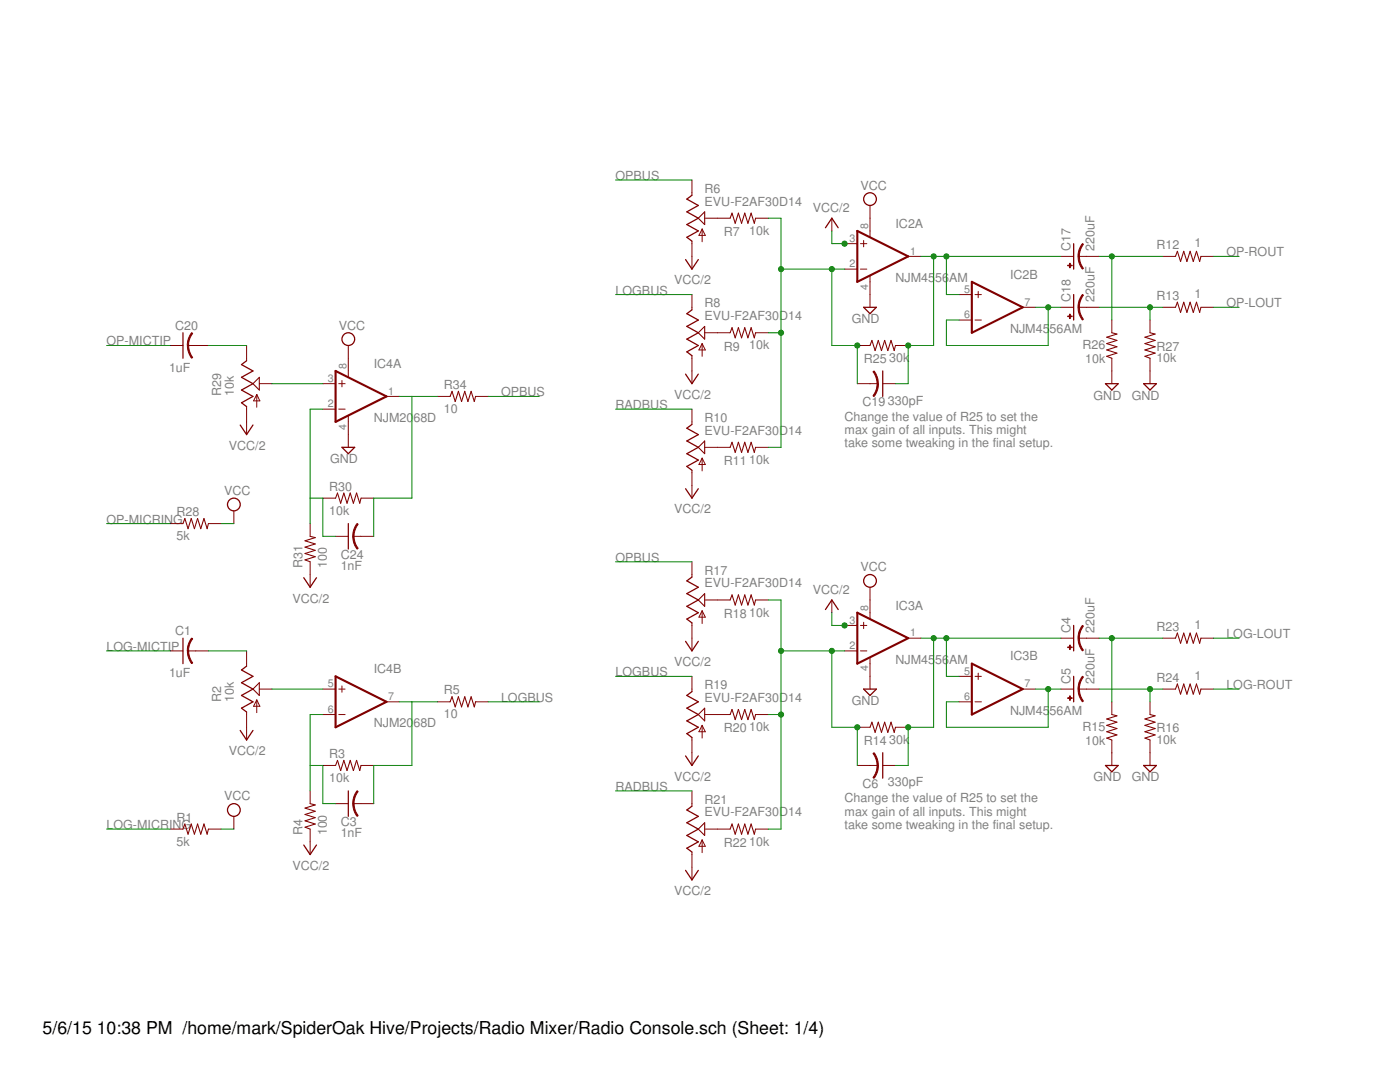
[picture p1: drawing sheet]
<svg xmlns="http://www.w3.org/2000/svg" width="279mm" height="216mm" viewBox="0 0 279 216" stroke-linecap="round" stroke-linejoin="round" font-family="sans-serif">
<g fill="none" stroke="#800000" stroke-width=".2">
<path d="M138.1 35.9v3.1M138.1 48.1v5.6M138.1 58.8v3M140.1 45.7v2.5M140.1 45.7l.7 1.3h-1.3zM140.6 43.5h5.1M150.8 43.5h2.5M166 43.5v2.6M168.6 48.6h2.5M168.6 53.7h2.5M171.7 48.6h1.3M171.7 53.7h1.3"/>
<path d="M172.4 48v1.3M173.6 41v6.3M173.6 55.1v6.2M181.3 51.2h2.5M191.4 58.8h2.6M194.6 58.8h1.3M195.2 58.1v1.3M211.7 51.2h2.6M215.3 51.2h4.1M232.1 51.2h2.5M239.7 51.2h2.5M34 68.9h2.5"/>
<path d="M37.5 68.9h4.1M49.2 68.9v3.1M51.2 78.7v2.6M51.2 78.7l.7 1.3h-1.3zM51.8 76.6h2.5M64.4 76.6h2.6M67.6 76.6h1.3M68.2 75.9v1.3M69.5 68.9v6.3M77.1 79.1h2.6M87.3 79.1h2.5M94.9 79.1h2.6"/>
<path d="M138.1 71v5.6M140.1 68.6v2.5M140.1 68.6l.7 1.2h-1.3zM140.6 66.4h5.1M150.8 66.4h2.5M171.1 68.9h2.5M171.1 76.6h4.1M176.2 76.6h2.5M178.7 68.9h2.6M191.4 63.9h2.6M194.6 63.9h1.3M204.1 61.3h2.6"/>
<path d="M211.7 61.3h2.6M215.3 61.3h4.1M221.9 63.9v2.5M221.9 71.5v5.1M229.5 63.9v2.5M229.5 71.5v5.1M232.1 61.3h2.5M239.7 61.3h2.5M49.2 81.1v5.6M64.4 81.6h2.6M64.4 99.4h2.6M67.6 81.6h1.3"/>
<path d="M69.5 83v6.3M72.1 99.4h2.5M138.1 81.6v3.1M138.1 93.8v5.6M140.1 91.4v2.6M140.1 91.4l.7 1.3h-1.3zM140.6 89.3h5.1M150.8 89.3h2.5M34 104.5h2.5M41.6 104.5h2.5M46.7 101.9v2.6M61.9 104.5v2.5"/>
<path d="M61.9 112.1v5.1M67 107h2.5M70.5 107h4.1M138.1 112.1v3M140.6 119.7h5.1M150.8 119.7h2.5M166 119.7v2.6M173.6 117.2v6.3M34 129.9h2.5M37.5 129.9h4.1M49.2 129.9v3M51.2 139.7v2.5"/>
<path d="M51.2 139.7l.7 1.2h-1.3zM51.8 137.5h2.5M64.4 137.5h2.6M67.6 137.5h1.3M68.2 136.9v1.2M138.1 124.3v5.6M138.1 135v3M140.1 121.9v2.5M140.1 121.9l.7 1.2h-1.3zM168.6 129.9h2.5M168.6 124.8h2.5M171.7 129.9h1.3"/>
<path d="M171.7 124.8h1.3M172.4 124.2v1.2M173.6 131.3v6.2M181.3 127.3h2.5M191.4 135h2.6M194.6 135h1.3M195.2 134.3v1.3M204.1 137.5h2.6M211.7 137.5h2.6M211.7 127.3h2.6M215.3 137.5h4.1M215.3 127.3h4.1"/>
<path d="M232.1 137.5h2.5M232.1 127.3h2.5M239.7 137.5h2.5M239.7 127.3h2.5M49.2 142.1v5.6M61.9 157.8v2.6M64.4 142.6h2.6M64.4 152.7h2.6M67.6 142.6h1.3M72.1 152.7h2.5M77.1 140h2.6M87.3 140h2.5"/>
<path d="M94.9 140h2.6M138.1 147.2v5.5M138.1 157.8v3.1M140.1 144.7v2.6M140.1 144.7l.7 1.3h-1.3zM140.6 142.6h5.1M150.8 142.6h2.5M171.1 152.7h4.1M171.1 145.1h2.5M176.2 152.7h2.5M178.7 145.1h2.6M191.4 140h2.6"/>
<path d="M194.6 140h1.3M221.9 140v2.6M221.9 147.7v5M229.5 140v2.6M229.5 147.7v5M34 165.4h2.5M41.6 165.4h2.5M46.7 162.9v2.5M61.9 165.4v5.1M67 160.4h2.5M70.5 160.4h4.1M138.1 170v5.6"/>
<path d="M140.1 167.6v2.5M140.1 167.6l.7 1.3h-1.3zM140.6 165.4h5.1M150.8 165.4h2.5"/>
</g>
<path d="M171.1 46.1l10.2 5.1-10.2 5zM194 56.2l10.1 5.1-10.1 5.1zM67 74l10.1 5.1-10.1 5.1zM67 135l10.1 5-10.1 5.1zM171.1 122.3l10.2 5-10.2 5.1zM194 132.4l10.1 5.1-10.1 5.1z" fill="none" stroke="#800000" stroke-width=".42"/>
<g fill="none" stroke="#800000" stroke-width=".25">
<path d="M138.1 39l-1 .7 2.3 1.3-2.3 1.3 2.3 1.2-2.3 1.3 2.3 1.3-2.3 1.2 1 .8M136.8 51.8l1.3 1.9 1.3-1.9M164.7 45.4l1.3-1.9 1.3 1.9M214.3 48.6v5.1M214.3 58.8v5.1M36.5 66.4v5.1M49.2 72l-1 .7 2.3 1.3-2.3 1.3 2.3 1.3-2.3 1.2 2.3 1.3-2.3 1.3 1 .7M136.8 74.7l1.3 1.9 1.3-1.9M138.1 61.8l-1 .8 2.3 1.3-2.3 1.2 2.3 1.3-2.3 1.3 2.3 1.2-2.3 1.3 1 .8M172.4 61.3h2.5l-1.3 1.3zM176.2 74v5.1M220.6 76.6h2.6l-1.3 1.2z"/>
<path d="M228.2 76.6h2.6l-1.3 1.2zM47.9 84.8l1.3 1.9 1.3-1.9M68.2 89.3h2.6l-1.3 1.2zM136.8 97.5l1.3 1.9 1.3-1.9M138.1 84.7l-1 .7 2.3 1.3-2.3 1.3 2.3 1.3-2.3 1.2 2.3 1.3-2.3 1.3 1 .7M60.6 115.3l1.3 1.9 1.3-1.9M69.5 104.5v5.1M138.1 115.1l-1 .8 2.3 1.3-2.3 1.2 2.3 1.3-2.3 1.3 2.3 1.3-2.3 1.2 1 .8M36.5 127.3v5.1M49.2 132.9l-1 .8 2.3 1.3-2.3 1.2 2.3 1.3-2.3 1.3 2.3 1.2-2.3 1.3 1 .8M136.8 128l1.3 1.9 1.3-1.9M138.1 138l-1 .8 2.3 1.2-2.3 1.3 2.3 1.3-2.3 1.2 2.3 1.3-2.3 1.3 1 .8"/>
<path d="M164.7 121.6l1.3-1.9 1.3 1.9M172.4 137.5h2.5l-1.3 1.3zM214.3 124.8v5.1M214.3 135v5M47.9 145.8l1.3 1.9 1.3-1.9M69.5 157.8v5.1M136.8 150.8l1.3 1.9 1.3-1.9M176.2 150.2v5.1M220.6 152.7h2.6l-1.3 1.3zM228.2 152.7h2.6l-1.3 1.3zM60.6 168.6l1.3 1.9 1.3-1.9M136.8 173.7l1.3 1.9 1.3-1.9"/>
<path d="M138.1 160.9l-1 .7 2.3 1.3-2.3 1.3 2.3 1.2-2.3 1.3 2.3 1.3-2.3 1.2 1 .8"/>
<circle cx="173.6" cy="39.7" r="1.27"/>
<circle cx="69.5" cy="67.7" r="1.27"/>
<circle cx="46.7" cy="100.7" r="1.27"/>
<circle cx="173.6" cy="115.9" r="1.27"/>
<circle cx="46.7" cy="161.6" r="1.27"/>
</g>
<g fill="none" stroke="#800000" stroke-width=".21">
<path d="M139.4 43.5l1.2-1.2v2.5zM145.7 43.5l.4-1 .6 2.1 .7-2.1 .6 2.1 .6-2.1 .7 2.1 .6-2.1 .6 2.1 .3-1.1M234.6 51.2l.4-1.1 .6 2.1 .6-2.1 .7 2.1 .6-2.1 .6 2.1 .7-2.1 .6 2.1 .3-1M50.5 76.6l1.3-1.3v2.5zM89.8 79.1l.4-1 .6 2 .7-2 .6 2 .7-2 .6 2 .6-2 .7 2 .2-1M140.6 65.1v2.6l-1.2-1.3zM145.7 66.4l.4-1 .6 2 .7-2 .6 2 .6-2 .7 2 .6-2 .6 2 .3-1M173.6 68.9l.4-1 .6 2.1 .7-2.1 .6 2.1 .7-2.1 .6 2.1 .6-2.1 .7 2.1 .2-1.1M221.9 66.4l1 .3-2 .6 2 .6-2 .7 2 .6-2 .6 2 .7-2 .6 1 .4M229.5 66.4l1 .3-2 .6 2 .6-2 .7 2 .6-2 .6 2 .7-2 .6 1 .4M234.6 61.3l.4-1 .6 2 .6-2 .7 2 .6-2 .6 2 .7-2 .6 2 .3-1M67 99.4l.4-1 .6 2 .6-2 .7 2 .6-2 .6 2 .7-2 .6 2 .3-1"/>
<path d="M140.6 88v2.5l-1.2-1.2zM145.7 89.3l.4-1.1 .6 2.1 .7-2.1 .6 2.1 .6-2.1 .7 2.1 .6-2.1 .6 2.1 .3-1M36.5 104.5l.4-1 .6 2 .7-2 .6 2 .6-2 .7 2 .6-2 .6 2 .3-1M61.9 107l1 .3-2 .6 2 .6-2 .7 2 .6-2 .6 2 .7-2 .6 1 .4M140.6 118.4v2.6l-1.2-1.3zM145.7 119.7l.4-1 .6 2 .7-2 .6 2 .6-2 .7 2 .6-2 .6 2 .3-1M51.8 136.2v2.6l-1.3-1.3zM234.6 127.3l.4-1 .6 2.1 .6-2.1 .7 2.1 .6-2.1 .6 2.1 .7-2.1 .6 2.1 .3-1.1M234.6 137.5l.4-1 .6 2 .6-2 .7 2 .6-2 .6 2 .7-2 .6 2 .3-1M67 152.7l.4-1 .6 2.1 .6-2.1 .7 2.1 .6-2.1 .6 2.1 .7-2.1 .6 2.1 .3-1.1M89.8 140l.4-1 .6 2.1 .7-2.1 .6 2.1 .7-2.1 .6 2.1 .6-2.1 .7 2.1 .2-1.1M140.6 141.3v2.5l-1.2-1.2z"/>
<path d="M145.7 142.6l.4-1 .6 2 .7-2 .6 2 .6-2 .7 2 .6-2 .6 2 .3-1M173.6 145.1l.4-1 .6 2 .7-2 .6 2 .7-2 .6 2 .6-2 .7 2 .2-1M221.9 142.6l1 .2-2 .7 2 .6-2 .6 2 .7-2 .6 2 .6-2 .7 1 .4M229.5 142.6l1 .2-2 .7 2 .6-2 .6 2 .7-2 .6 2 .6-2 .7 1 .4M36.5 165.4l.4-1 .6 2.1 .7-2.1 .6 2.1 .6-2.1 .7 2.1 .6-2.1 .6 2.1 .3-1.1M61.9 160.4l1 .2-2 .6 2 .7-2 .6 2 .7-2 .6 2 .6-2 .7 1 .3M140.6 164.2v2.5l-1.2-1.3zM145.7 165.4l.4-1 .6 2.1 .7-2.1 .6 2.1 .6-2.1 .7 2.1 .6-2.1 .6 2.1 .3-1.1"/>
</g>
<g fill="#800000" stroke="#800000" stroke-width=".2">
<path d="M216 48.6l.2 .1-.5 .9-.3 1.6h-.3v-.3a3.9 3.9 0 0 1 .9-2.3z" fill-rule="evenodd"/>
<path d="M215.2 51.2h.2l.1 1 .7 1.4-.2 .1-.6-1.2z" fill-rule="evenodd"/>
<path d="M216 58.8l.2 .1-.5 .9-.3 1.5h-.3v-.3a3.9 3.9 0 0 1 .9-2.2z" fill-rule="evenodd"/>
<path d="M215.2 61.3h.2l.1 1 .7 1.4-.2 .2-.6-1.2z" fill-rule="evenodd"/>
<path d="M175 76.6h.3l-.1 .8-.3 1-.5 .7-.2-.1 .7-1.4z" fill-rule="evenodd"/>
<path d="M174.2 74.2l.2-.2 .5 .7 .3 1 .1 .9h-.3l-.1-1.1z" fill-rule="evenodd"/>
<path d="M38.2 66.4l.3 .1-.7 1.4-.2 1h-.2l.2-1.3z" fill-rule="evenodd"/>
<path d="M37.4 68.9h.3l.1 1.1 .7 1.3-.3 .2-.6-1.2z" fill-rule="evenodd"/>
<path d="M71.3 104.5l.2 .1-.7 1.4-.1 1h-.3l.2-1.3z" fill-rule="evenodd"/>
<path d="M70.4 107h.3l.3 1.5 .5 .9-.2 .2-.7-1.2z" fill-rule="evenodd"/>
<path d="M38.2 127.3l.3 .2-.6 .9-.3 1.5h-.2l.2-1.4z" fill-rule="evenodd"/>
<path d="M37.4 129.9h.3l.1 1 .7 1.4-.3 .1-.6-1.2z" fill-rule="evenodd"/>
<path d="M71.3 157.8l.2 .1-.7 1.4-.1 1.1h-.3v-.3a4.1 4.1 0 0 1 .9-2.3z" fill-rule="evenodd"/>
<path d="M70.4 160.4h.3l.3 1.5 .5 .9-.2 .1-.7-1.2z" fill-rule="evenodd"/>
<path d="M216 124.8l.2 .1-.5 .9-.3 1.5h-.3v-.2a3.9 3.9 0 0 1 .9-2.3z" fill-rule="evenodd"/>
<path d="M215.2 127.3h.2l.1 1.1 .7 1.3-.2 .2-.6-1.2z" fill-rule="evenodd"/>
<path d="M216 134.9l.2 .2-.7 1.4-.1 1h-.3v-.3a3.9 3.9 0 0 1 .9-2.3z" fill-rule="evenodd"/>
<path d="M215.2 137.5h.2l.1 1 .7 1.4-.2 .1-.6-1.1z" fill-rule="evenodd"/>
<path d="M175 152.7h.3l-.1 .9-.3 1-.5 .7-.2-.1 .7-1.4z" fill-rule="evenodd"/>
<path d="M174.2 150.3l.2-.1 .5 .7 .3 1 .1 .8h-.3l-.1-1z" fill-rule="evenodd"/>
</g>
<g fill="#800000" stroke="#800000" stroke-width=".2">
<path d="M213.5 52.5h.1v.9h-.1z"/>
<path d="M213.1 52.9h.9v.1h-.9z"/>
<path d="M213.5 62.7h.1v.9h-.1z"/>
<path d="M213.1 63.1h.9v.1h-.9z"/>
<path d="M213.5 128.7h.1v.9h-.1z"/>
<path d="M213.1 129.1h.9v.1h-.9z"/>
<path d="M213.5 138.9h.1v.8h-.1z"/>
<path d="M213.1 139.2h.9v.2h-.9z"/>
</g>
<g fill="none" stroke="#008000" stroke-width=".2">
<path d="M122.9 35.9h15.2M122.9 58.8h15.2M153.3 43.5h2.6v45.8h-2.6M155.9 53.7h12.7M166 46.1v2.5h2.6M166 53.7v15.2h5.1v7.7M183.8 51.2h27.9M186.3 51.2v17.7h-5v7.7h-2.6M188.9 51.2v7.6h2.5M219.4 51.2h12.7M221.9 51.2v12.7M242.2 51.2h5.1"/>
<path d="M21.3 68.9h12.7M41.6 68.9h7.6M54.3 76.6h10.1M79.7 79.1h7.6M82.2 79.1v20.3h-7.6v7.6M97.5 79.1h10.1M153.3 66.4h2.6M206.7 61.3h5M209.2 61.3v7.6h-20.3v-5h2.5M219.4 61.3h12.7M229.5 61.3v2.6M242.2 61.3h5.1"/>
<path d="M61.9 99.4h2.5v7.6h2.6M64.4 81.6h-2.5v22.9M122.9 81.6h15.2M21.3 104.5h12.7M44.1 104.5h2.6M122.9 112.1h15.2M153.3 119.7h2.6v45.7h-2.6M21.3 129.9h12.7M41.6 129.9h7.6M54.3 137.5h10.1M122.9 135h15.2M155.9 129.9h12.7"/>
<path d="M166 122.3v2.5h2.6M166 129.9v15.2h5.1v7.6M183.8 127.3h27.9M186.3 127.3v17.8h-5v7.6h-2.6M188.9 127.3v7.7h2.5M206.7 137.5h5M209.2 137.5v7.6h-20.3v-5.1h2.5M219.4 137.5h12.7M219.4 127.3h12.7M221.9 127.3v12.7M229.5 137.5v2.5M242.2 137.5h5.1"/>
<path d="M242.2 127.3h5.1M61.9 152.7h2.5v7.7h2.6M64.4 142.6h-2.5v15.2M79.7 140h7.6M82.2 140v12.7h-7.6v7.7M97.5 140h10.1M122.9 157.8h15.2M153.3 142.6h2.6M21.3 165.4h12.7M44.1 165.4h2.6"/>
</g>
<g fill="#008000" stroke="#008000" stroke-width=".2">
<circle cx="168.6" cy="48.6" r=".51"/>
<circle cx="168.6" cy="124.8" r=".51"/>
<circle cx="166" cy="53.7" r=".51"/>
<circle cx="171.1" cy="68.9" r=".51"/>
<circle cx="155.9" cy="53.7" r=".51"/>
<circle cx="155.9" cy="66.4" r=".51"/>
<circle cx="181.3" cy="68.9" r=".51"/>
<circle cx="186.3" cy="51.2" r=".51"/>
<circle cx="188.9" cy="51.2" r=".51"/>
<circle cx="209.2" cy="61.3" r=".51"/>
<circle cx="221.9" cy="51.2" r=".51"/>
<circle cx="229.5" cy="61.3" r=".51"/>
<circle cx="155.9" cy="129.9" r=".51"/>
<circle cx="166" cy="129.9" r=".51"/>
<circle cx="155.9" cy="142.6" r=".51"/>
<circle cx="171.1" cy="145.1" r=".51"/>
<circle cx="186.3" cy="127.3" r=".51"/>
<circle cx="188.9" cy="127.3" r=".51"/>
<circle cx="181.3" cy="145.1" r=".51"/>
<circle cx="209.2" cy="137.5" r=".51"/>
<circle cx="221.9" cy="127.3" r=".51"/>
<circle cx="229.5" cy="137.5" r=".51"/>
</g>
<g font-size="3.5">
<text x="8.5" y="206.4">5/6/15</text>
<text x="19.3" y="206.4">10:38 PM /home/mark/SpiderOak Hive/Projects/Radio Mixer/Radio Console.sch (Sheet: 1/4)</text>
</g>
<g font-size="2.5" fill="#808080">
<text x="122.8" y="35.9">OPBUS</text>
<text x="140.6" y="41">EVU-F2AF30D14</text>
<text x="140.6" y="38.5">R6</text>
<text x="171.7" y="37.8">VCC</text>
<text x="144.4" y="47.1">R7</text>
<text x="149.5" y="46.8">10k</text>
<text x="162.2" y="42.3">VCC/2</text>
<text x="178.7" y="45.4">IC2A</text>
<text x="213.6" y="50.1" transform="rotate(-90 213.6 50.1)">C17</text>
<text x="218.5" y="50.1" transform="rotate(-90 218.5 50.1)">220uF</text>
<text x="230.8" y="49.7">R12</text>
<text x="238.4" y="49.4">1</text>
<text x="244.7" y="51.2">OP-ROUT</text>
<text x="122.8" y="58.8">LOGBUS</text>
<text x="134.5" y="56.7">VCC/2</text>
<text x="178.7" y="56.2">NJM45</text>
<text x="186.6" y="56.2">56</text>
<text x="189.4" y="56.2">AM</text>
<text x="201.6" y="55.6">IC2B</text>
<text x="230.8" y="59.8">R13</text>
<text x="238.4" y="59.5">1</text>
<text x="35" y="65.8">C20</text>
<text x="67.6" y="65.8">VCC</text>
<text x="140.6" y="63.9">EVU-F2AF30D14</text>
<text x="140.6" y="61.3">R8</text>
<text x="170" y="64.5">GND</text>
<text x="213.6" y="60.3" transform="rotate(-90 213.6 60.3)">C18</text>
<text x="218.5" y="60.3" transform="rotate(-90 218.5 60.3)">220uF</text>
<text x="244.7" y="61.3">OP-LOUT</text>
<text x="21.3" y="68.9">OP-MICTIP</text>
<text x="144.4" y="70">R9</text>
<text x="149.5" y="69.7">10k</text>
<text x="201.6" y="66.4">NJM45</text>
<text x="209.5" y="66.4">56AM</text>
<text x="216" y="69.7">R26</text>
<text x="230.8" y="70">R27</text>
<text x="33.7" y="74.1">1uF</text>
<text x="74.6" y="73.4">IC4A</text>
<text x="88.6" y="77.6">R34</text>
<text x="172.4" y="72.5">R25</text>
<text x="177.4" y="72.2">30k</text>
<text x="216.6" y="72.5">10k</text>
<text x="230.8" y="72.2">10k</text>
<text x="44.1" y="79.1" transform="rotate(-90 44.1 79.1)">R29</text>
<text x="46.7" y="79.1" transform="rotate(-90 46.7 79.1)">10k</text>
<text x="88.6" y="82.4">10</text>
<text x="100" y="79.1">OPBUS</text>
<text x="122.8" y="81.6">RADBUS</text>
<text x="134.5" y="79.6">VCC/2</text>
<text x="168.6" y="83.9">Change the value of R25 to set the</text>
<text x="172.1" y="81">C19</text>
<text x="177.2" y="80.7">330pF</text>
<text x="218.2" y="79.7">GND</text>
<text x="225.9" y="79.7">GND</text>
<text x="45.7" y="89.8">VCC/2</text>
<text x="74.6" y="84.2">NJM20</text>
<text x="82.5" y="84.2">68D</text>
<text x="140.6" y="86.7">EVU-F2AF30D14</text>
<text x="140.6" y="84.2">R10</text>
<text x="168.6" y="86.6">max gain of all inputs. This might</text>
<text x="168.6" y="89.3">take some tweaking in the final setup.</text>
<text x="65.9" y="92.4">GND</text>
<text x="144.4" y="92.8">R11</text>
<text x="149.5" y="92.6">10k</text>
<text x="44.8" y="98.8">VCC</text>
<text x="65.7" y="97.9">R30</text>
<text x="21.3" y="104.5">OP-MICRING</text>
<text x="35.2" y="107.8">5k</text>
<text x="35.2" y="103">R28</text>
<text x="65.7" y="102.7">10k</text>
<text x="134.5" y="102.5">VCC/2</text>
<text x="60.4" y="113.4" transform="rotate(-90 60.4 113.4)">R31</text>
<text x="65.2" y="113.4" transform="rotate(-90 65.2 113.4)">100</text>
<text x="68" y="113.8">1nF</text>
<text x="68" y="111.5">C24</text>
<text x="122.8" y="112.1">OPBUS</text>
<text x="140.6" y="117.2">EVU-F2AF30D14</text>
<text x="140.6" y="114.6">R17</text>
<text x="162.2" y="118.5">VCC/2</text>
<text x="171.7" y="114">VCC</text>
<text x="58.4" y="120.2">VCC/2</text>
<text x="144.4" y="123.3">R18</text>
<text x="149.5" y="123">10k</text>
<text x="178.7" y="121.6">IC3A</text>
<text x="230.8" y="125.8">R23</text>
<text x="238.4" y="125.6">1</text>
<text x="21.3" y="129.9">LOG-MICTIP</text>
<text x="35" y="126.7">C1</text>
<text x="201.6" y="131.8">IC3B</text>
<text x="213.6" y="126.3" transform="rotate(-90 213.6 126.3)">C4</text>
<text x="218.5" y="126.3" transform="rotate(-90 218.5 126.3)">220uF</text>
<text x="244.7" y="127.3">LOG-LOUT</text>
<text x="33.7" y="135.1">1uF</text>
<text x="74.6" y="134.3">IC4B</text>
<text x="122.8" y="135">LOGBUS</text>
<text x="134.5" y="132.9">VCC/2</text>
<text x="140.6" y="137.5">R19</text>
<text x="178.7" y="132.4">NJM45</text>
<text x="186.6" y="132.4">56</text>
<text x="189.4" y="132.4">AM</text>
<text x="213.6" y="136.5" transform="rotate(-90 213.6 136.5)">C5</text>
<text x="218.5" y="136.5" transform="rotate(-90 218.5 136.5)">220uF</text>
<text x="230.8" y="136">R24</text>
<text x="238.4" y="135.7">1</text>
<text x="244.7" y="137.5">LOG-ROUT</text>
<text x="44.1" y="140" transform="rotate(-90 44.1 140)">R2</text>
<text x="46.7" y="140" transform="rotate(-90 46.7 140)">10k</text>
<text x="88.6" y="143.3">10</text>
<text x="88.6" y="138.5">R5</text>
<text x="100" y="140">LOGBUS</text>
<text x="140.6" y="140">EVU-F2AF30D14</text>
<text x="170" y="140.7">GND</text>
<text x="201.6" y="142.6">NJM45</text>
<text x="209.5" y="142.6">56AM</text>
<text x="74.6" y="145.1">NJM20</text>
<text x="82.5" y="145.1">68D</text>
<text x="144.4" y="146.2">R20</text>
<text x="149.5" y="145.9">10k</text>
<text x="172.4" y="148.7">R14</text>
<text x="177.4" y="148.4">30k</text>
<text x="216" y="145.9">R15</text>
<text x="216.6" y="148.7">10k</text>
<text x="230.8" y="148.4">10k</text>
<text x="230.8" y="146.2">R16</text>
<text x="45.7" y="150.7">VCC/2</text>
<text x="65.7" y="151.2">R3</text>
<text x="134.5" y="155.8">VCC/2</text>
<text x="218.2" y="155.9">GND</text>
<text x="225.9" y="155.9">GND</text>
<text x="44.8" y="159.7">VCC</text>
<text x="65.7" y="156">10k</text>
<text x="122.8" y="157.8">RADBUS</text>
<text x="140.6" y="160.4">R21</text>
<text x="168.6" y="160.1">Change the value of R25 to set the</text>
<text x="172.1" y="157.2">C6</text>
<text x="177.2" y="156.9">330pF</text>
<text x="21.3" y="165.4">LOG-MICRING</text>
<text x="35.2" y="163.9">R1</text>
<text x="60.4" y="166.7" transform="rotate(-90 60.4 166.7)">R4</text>
<text x="65.2" y="166.7" transform="rotate(-90 65.2 166.7)">100</text>
<text x="68" y="167.1">1nF</text>
<text x="68" y="164.8">C3</text>
<text x="140.6" y="162.9">EVU-F2AF30D14</text>
<text x="168.6" y="162.8">max gain of all inputs. This might</text>
<text x="168.6" y="165.4">take some tweaking in the final setup.</text>
<text x="35.2" y="168.7">5k</text>
<text x="58.4" y="173.6">VCC/2</text>
<text x="144.4" y="169">R22</text>
<text x="149.5" y="168.7">10k</text>
<text x="134.5" y="178.6">VCC/2</text>
</g>
<g font-size="2.1" fill="#808080">
<text x="173.3" y="45.7" transform="rotate(-90 173.3 45.7)">8</text>
<text x="169.6" y="53.3">2</text>
<text x="169.6" y="48.3">3</text>
<text x="181.6" y="50.8">1</text>
<text x="173.3" y="57.8" transform="rotate(-90 173.3 57.8)">4</text>
<text x="192.4" y="58.4">5</text>
<text x="192.4" y="63.5">6</text>
<text x="204.5" y="61">7</text>
<text x="65.4" y="76.2">3</text>
<text x="69.2" y="73.7" transform="rotate(-90 69.2 73.7)">8</text>
<text x="65.4" y="81.3">2</text>
<text x="77.5" y="78.7">1</text>
<text x="69.2" y="85.7" transform="rotate(-90 69.2 85.7)">4</text>
<text x="169.6" y="124.4">3</text>
<text x="173.3" y="121.9" transform="rotate(-90 173.3 121.9)">8</text>
<text x="169.6" y="129.5">2</text>
<text x="181.6" y="127">1</text>
<text x="65.4" y="137.1">5</text>
<text x="173.3" y="134" transform="rotate(-90 173.3 134)">4</text>
<text x="192.4" y="134.6">5</text>
<text x="204.5" y="137.1">7</text>
<text x="65.4" y="142.2">6</text>
<text x="77.5" y="139.7">7</text>
<text x="192.4" y="139.7">6</text>
</g>
</svg>
